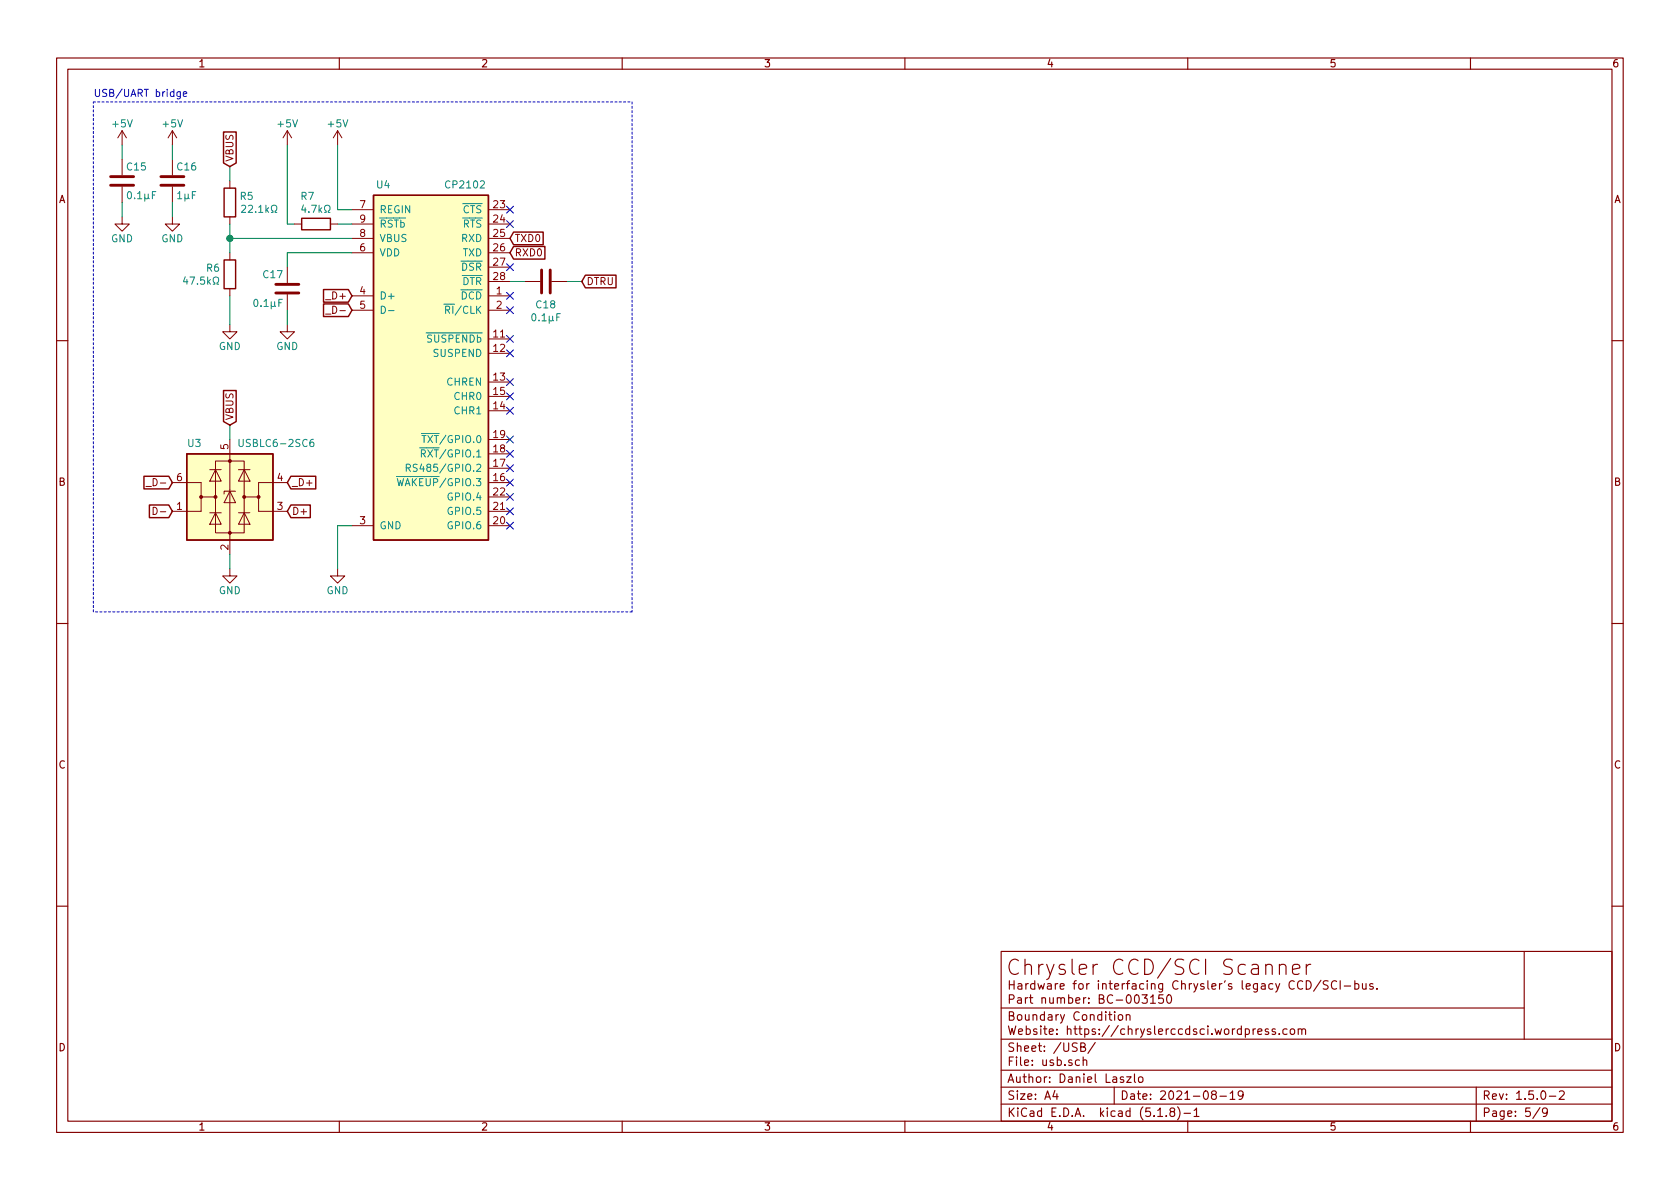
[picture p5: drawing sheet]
<svg xmlns="http://www.w3.org/2000/svg" width="297mm" height="210mm" viewBox="0 0 297 210" stroke-linecap="round" stroke-linejoin="round" font-family="sans-serif">
<g fill="none" stroke="#840000" stroke-width=".2">
<path d="M10 10.3h277v189.9h-277zM12 12.2h273v186.1h-273zM60 10.3v1.9M110 10.3v1.9M160 10.3v1.9M210 10.3v1.9M260 10.3v1.9M10 60.2h2M285 60.2h2M10 110.3h2M285 110.3h2M10 160.2h2"/>
<path d="M177 168.2h108v30.1h-108zM177 178.3h92.5M197.1 178.9v.2M197.1 179.4v1M197.8 179.5l.2-.1 .4 .1v.8l-.2 .1-.4-.1zM199.1 179.5h.1a.37 .37 0 0 1 .6 .1v.8M199.1 179.4v1M201.9 175.9h.9l-.4 .6 .4 .1v.7l-.2 .1-.7-.1M203.4 176.3l.5-.4v1.5M203.4 177.4h.9M205.6 175.9h-.7v.7l.2-.1h.5l.1 .3-.1 .5-.2 .1-.5-.1M206.4 176.1l.2-.2a.81 .81 0 0 1 .6 .6 .81 .81 0 0 1-.3 .8l-.1 .1a.79 .79 0 0 1-.4-1.3z"/>
<path d="M223.8 170.8a.66 .66 0 0 1 1.1 .1v1.4M226.2 170.8a.69 .69 0 0 1 1.2 .1v1.4M226.2 170.5v1.8M228.5 171.4l1.3-.2-.1-.5-.8-.2-.2 .2-.2 .2v1l.2 .3 .2 .1 .8-.1M231 173.4a.76 .76 0 0 1 .8 .8 .76 .76 0 0 1-.8 .7zM231 170.5v1.8M231.7 170.5a.69 .69 0 0 0-.7 .5M233.6 173.3l-1.3 2M234.8 173.5l-.5-.1-.3 .3v.3l.7 .4v.4a.62 .62 0 0 1-.7 0M236.3 173.6a.59 .59 0 0 0-.7 0 .59 .59 0 0 0-.2 .7 .56 .56 0 0 0 .3 .6 .56 .56 0 0 0 .6-.1M237 173.4v1.5M237.7 174.4h1.1"/>
<path d="M239.5 174l.5-.1 .3 .3-.1 .6-.2 .1-.5-.1M239.5 173.4v1.5M240.9 173.9l.1 .9 .3 .1 .2-.1M241.5 173.9v1M242.7 174a.37 .37 0 0 0-.5 .1v.3l.5 .1 .1 .1-.2 .3-.4-.1M243.5 174.8v.1M269.5 168.2v15.6M285 160.2h2M60 198.3v1.9M110 198.3v1.9M160 198.3v1.9M177 195.2h108"/>
<path d="M177 192.2h108M177 189.2h108M177 183.8h108M186.5 192.8l-.3 1.1h.9M186.9 193.4v1M190.9 187.5l-.5-.1-.3 .3 .1 .6 .2 .1 .5-.1M191.1 185.1h.5l.2-.1 .1-.3-.3-.3h-.5v1.5h.5l.3-.3a.41 .41 0 0 0-.3-.5M191.5 187.5l.2-.1 .4 .1 .1 .9M191.5 186.9v1.5M193.6 184.3l-1.2 2M197 192.2v3M198.7 190.5a.37 .37 0 0 0-.6 .1v.2l.6 .2v.1l-.2 .3-.4-.1"/>
<path d="M199.2 190.4h.8l-.8 1h.8M200.6 189.9v1.3l.2 .2M201.3 190.5l.3-.1 .4 .1v.8l-.2 .1-.5-.1zM204.7 196.4l.4-.5v1.5M204.7 197.4h.9M206.2 197.3v.1M207.1 196.6l-.2-.3 .1-.3a.48 .48 0 0 1 .6 .1v.4a.52 .52 0 0 0-.7 .2 .52 .52 0 0 0 .1 .7h.4l.2-.1 .1-.4-.3-.3M208.2 195.7a1.71 1.71 0 0 1 0 2.3M209.3 196.9h1.2M210 198.3v1.9M211.1 196.4l.5-.5v1.5M211.1 197.4h.9"/>
<path d="M214.5 193.5l-.3-.2 .1-.2a.48 .48 0 0 1 .6-.1l.2 .2-.2 .3-.5 .1a.48 .48 0 0 0-.1 .7l.2 .1 .5-.1 .1-.5-.3-.3M215.7 193.8h1.1M217.5 193.3l.4-.4v1.5M217.5 194.4h.8M219.8 193.5l-.3 .3h-.3l-.3-.3v-.3l.2-.2 .4-.1 .2 .2a1.13 1.13 0 0 1-.2 1.2l-.4 .1M221.6 181.9v1M222 181.9l-.4 .2v.1M222.4 182.4l.7-.1v-.3l-.5-.1-.2 .2 .1 .7h.6M224.3 182l-.4-.1-.2 .2 .1 .3 .5 .1v.3h-.6M225.5 182l-.4-.1-.2 .2 .1 .3 .5 .1v.3h-.6M226.2 182.8v.1M227.6 182l-.5-.1-.3 .3 .1 .6 .2 .1 .5-.1"/>
<path d="M228.2 182.1l.2-.2 .4 .2v.7l-.2 .1-.4-.1zM229.5 182.1l.3-.2 .3 .1 .1 .9M229.5 181.9v1M230.2 182.1a.36 .36 0 0 1 .3-.2 .36 .36 0 0 1 .3 .2v.8M260 198.3v1.9M261 192.2v6.1M272.3 195.9l-1.3 1.9M273.6 196.6l-.3 .3h-.3l-.3-.3v-.4l.2-.2 .4-.1 .2 .2a1.19 1.19 0 0 1-.2 1.3h-.4M273.9 193.8h1.2M275.7 193.1l.2-.2h.4l.3 .4-1 1.1h1"/>
</g>
<g fill="#ffffc2" stroke="#ffffc2" stroke-width=".18">
<path d="M66 34.5h20.4v61h-20.4z"/>
<path d="M33 80.3h15.3v15.2h-15.3z"/>
</g>
<g fill="none" stroke="#840000" stroke-width=".25">
<path d="M39.5 23.3h2.3v5.5l-1.2 .7-1.1-.7zM39.6 33.3h2.1v5h-2.1zM53.3 38.6h5.1v2h-5.1zM66 34.5h20.4v61h-20.4zM39.6 46h2.1v5h-2.1zM57.2 51.2h4.4l.6 1.1-.6 1.1h-4.4zM57.2 53.7h4.4l.6 1.2-.6 1.1h-4.4zM90.8 41h5.2v2.3h-5.2l-.6-1.1zM90.8 43.6h5.5v2.2h-5.5l-.6-1.1zM103.5 48.7h5.4v2.2h-5.4l-.6-1.1zM39.5 69.1h2.3v5.4l-1.2 .7-1.1-.7zM25.5 84.2h4.3l.7 1.1-.7 1.2h-4.3z"/>
<path d="M26.4 89.3h3.4l.7 1.1-.7 1.1h-3.4zM33 80.3h15.3v15.2h-15.3zM51.4 89.3h3.5v2.2h-3.5l-.6-1.1zM51.4 84.2h4.4v2.3h-4.4l-.6-1.2z"/>
</g>
<g fill="none" stroke="#840000" stroke-width=".18">
<path d="M21.6 38.3v1.3h1.3l-1.3 1.3-1.3-1.3h1.3M21.6 23.1l-.8 1.3M21.6 23.1v2.5M21.6 28.2v2.8M21.6 33v2.8M21.6 23.1l.8 1.3M30.5 38.3v1.3h1.2l-1.2 1.3-1.3-1.3h1.3M30.5 23.1v2.5M30.5 28.2v2.8M30.5 33v2.8M30.5 23.1l-.8 1.3M30.5 23.1l.7 1.3"/>
<path d="M40.6 32v1.3M40.6 38.3v1.3M50.8 23.1l-.8 1.3M50.8 23.1v2.5M50.8 23.1l.8 1.3M52.1 39.6h1.2M58.4 39.6h1.3M59.7 23.1l-.8 1.3M59.7 23.1v2.5M59.7 23.1l.8 1.3M62.2 37.1h3.8M62.2 39.6h3.8"/>
<path d="M86.4 37.1h3.8M86.4 39.6h3.8M40.6 57.4v1.3h1.3l-1.3 1.2-1.2-1.2h1.2M40.6 44.7v1.3M40.6 51v1.3M50.8 57.4v1.3h1.3l-1.3 1.2-1.3-1.2h1.3M50.8 47.2v2.8M50.8 52.1v2.8M57.6 55.5h.9M62.2 52.3h3.8M62.2 54.9h3.8M62.2 42.2h3.8"/>
<path d="M62.2 44.7h3.8M86.4 52.3h3.8M86.4 59.9h3.8M86.4 54.9h3.8M86.4 42.2h3.8M86.4 44.7h3.8M86.4 47.2h3.8M86.4 49.8h3.8M92.7 49.8h2.8M97.5 49.8h2.8M40.6 77.7v20.3M86.4 62.5h3.8"/>
<path d="M86.4 67.6h3.8M86.4 72.6h3.8M86.4 70.1h3.8M86.4 77.7h3.8M25.8 86h1M27.1 89.7a.64 .64 0 0 1 .7 .6 .64 .64 0 0 1-.7 .7zM28.3 90.5h1M30.5 85.3h5.1v2.6h2.5M35.6 87.9v2.5h-5.1M37.1 90.7h2M37.1 83.1h2M38.1 81.5h5.1v12.7h-5.1z"/>
<path d="M38.1 90.7l1 2h-2zM38.1 83.1l1 2h-2zM40.6 86.9l1.1 2h-2.1zM41.7 86.9h-2.1v.5M42.2 90.7h2M42.2 83.1h2M43.2 90.7l1 2h-2zM43.2 83.1l1 2h-2zM45.7 87.9v2.5h5.1M50.8 85.3h-5.1v2.6h-2.5M62.2 93h3.8M86.4 85.3h3.8"/>
<path d="M86.4 82.8h3.8M86.4 80.3h3.8M86.4 93h3.8M86.4 90.4h3.8M86.4 87.9h3.8M40.6 100.6v1.2h1.3l-1.3 1.3-1.2-1.3h1.2M59.7 100.6v1.2h1.3l-1.3 1.3-1.3-1.3h1.3"/>
</g>
<g fill="none" stroke="#008484" stroke-width=".18">
<path d="M22.7 34l.1-.1a.69 .69 0 0 1 .5 .6 .69 .69 0 0 1-.5 .6 .83 .83 0 0 1-.1-1.1zM27.6 33.9h-.7v1.2M31.4 34.2l.4-.3v1.2M31.4 35.1h.7M34.6 33.9h-.6v1.2M42.7 36.4l.5-.1 .2 .3v.2l-.7 .8h.7M48 37.6h.3v-.3a.54 .54 0 0 1-.3-.7 .54 .54 0 0 1 .8-.2 .59 .59 0 0 1-.2 .9v.3h.3M53.6 36.2l-.3 .9h.8M57.4 37.6h.3v-.3a.55 .55 0 0 1-.3-.8 .55 .55 0 0 1 .9 0v.1a.53 .53 0 0 1-.3 .7v.3h.3M32.7 48.9l-.3 .9h.8M37.7 50.3h.3v-.3a.54 .54 0 0 1-.3-.7 .54 .54 0 0 1 .8-.2 .59 .59 0 0 1-.1 .9v.3h.3M45 53.1l.2-.2a.69 .69 0 0 1 .4 .7 .69 .69 0 0 1-.4 .6l-.3-.2v-.3z"/>
<path d="M49.9 52.9h-.6v1.3M67.4 54.1a.64 .64 0 0 1 .8 .7 .64 .64 0 0 1-.8 .6zM68.7 54.9h1M78.5 53.8h1.3M78.8 54.8h.6l.1-.5-.2-.2h-.5v1.3M94.2 55.6l.1-.1a.69 .69 0 0 1 .5 .6 .69 .69 0 0 1-.5 .6l-.2-.2-.1-.2zM99.1 55.5h-.6v1.2M42.3 77.7v1l.2 .3 .4-.1 .1-.2v-1M55.4 77.7l-.4 .1a.87 .87 0 0 0 0 1.2l.4-.2v-.5l-.4-.1-.2 .2M74.2 79.2h1.3M74.5 76.7h1M74.6 77h.7"/>
<path d="M75 77v1.3M70.1 84.3h1.4M70.3 84.6l.3 1.3 .2-.9 .2 .9 .3-1.3M71.8 82.7h.6l.2-.2-.1-.3-.2-.1h-.5v1.3M72.1 82.7l.5 .7M73.8 82.2l-.5-.1-.2 .1 .1 .4 .5 .3 .1 .2-.3 .3-.4-.1M74.5 80.2h.6l.1-.5-.2-.2h-.5v1.3M74.8 80.2l.4 .6"/>
</g>
<g fill="#840000" stroke="#840000" stroke-width=".18">
<circle cx="35.6" cy="87.9" r=".25"/>
<circle cx="38.1" cy="87.9" r=".25"/>
<circle cx="40.6" cy="94.2" r=".25"/>
<circle cx="40.6" cy="81.5" r=".25"/>
<circle cx="43.2" cy="87.9" r=".25"/>
<circle cx="45.7" cy="87.9" r=".25"/>
</g>
<path d="M19.6 32.8h4M19.6 31.2h4M28.4 32.8h4.1M28.4 31.2h4.1M48.8 51.8h4M48.8 50.3h4M95.8 47.7v4.1M97.3 47.7v4.1" fill="none" stroke="#840000" stroke-width=".51"/>
<path d="M16.5 18h95.3M111.8 18v90.2M16.5 108.2v-90.2M111.8 108.2h-95.3" fill="none" stroke="#0000c2" stroke-width=".18" stroke-dasharray=".4 .4"/>
<g fill="none" stroke="#008400" stroke-width=".18">
<path d="M21.6 25.6v2.6M21.6 35.8v2.5M30.5 25.6v2.6M30.5 35.8v2.5M40.6 29.5v2.5M40.6 39.6v5.1M50.8 25.6v14h1.3M59.7 25.6v11.5h2.5M59.7 39.6h2.5M40.6 52.3v5.1M40.6 42.2h21.6M50.8 54.9v2.5"/>
<path d="M62.2 44.7h-11.4v2.5M90.2 49.8h2.5M100.3 49.8h2.6M40.6 75.2v2.5M40.6 98v2.6M62.2 93h-2.5v7.6"/>
</g>
<path d="M31.9 16.2l-.1 1.2-.2 .1-.3-.1M31.9 16.3l-.4-.1-.2 .3 .1 .5h.5M32.4 16.6l.6-.1v-.2l-.4-.1-.2 .2 .1 .6h.5" fill="none" stroke="#0000c2" stroke-width=".18"/>
<circle cx="40.6" cy="42.2" r=".51" fill="#008400" stroke="#008400" stroke-width=".25"/>
<g fill="none" stroke="#000084" stroke-width=".18">
<path d="M89.6 39l1.2 1.2M89.6 36.5l1.2 1.2M90.8 39l-1.2 1.2M90.8 36.5l-1.2 1.2M89.6 59.3l1.2 1.2M89.6 54.2l1.2 1.3M89.6 51.7l1.2 1.2M89.6 46.6l1.2 1.2M90.8 59.3l-1.2 1.2M90.8 54.2l-1.2 1.3M90.8 51.7l-1.2 1.2M90.8 46.6l-1.2 1.2"/>
<path d="M89.6 79.6l1.2 1.3M89.6 77.1l1.2 1.2M89.6 72l1.2 1.2M89.6 69.5l1.2 1.2M89.6 66.9l1.2 1.3M89.6 61.9l1.2 1.2M90.8 79.6l-1.2 1.3M90.8 77.1l-1.2 1.2M90.8 72l-1.2 1.2M90.8 69.5l-1.2 1.2M90.8 66.9l-1.2 1.3M90.8 61.9l-1.2 1.2"/>
<path d="M89.6 92.3l1.2 1.3M89.6 89.8l1.2 1.2M89.6 87.3l1.2 1.2M89.6 84.7l1.2 1.2M89.6 82.2l1.2 1.2M90.8 92.3l-1.2 1.3M90.8 89.8l-1.2 1.2M90.8 87.3l-1.2 1.2M90.8 84.7l-1.2 1.2M90.8 82.2l-1.2 1.2"/>
</g>
<text font-size="3.7" fill="#840000" x="177.8" y="172.5">Chrysler CCD/SCI Scanner</text>
<g font-size="2.1" fill="#840000">
<text x="178" y="177.5">Part number: BC-003150</text>
<text x="178" y="175">Hardware for interfacing Chrysler's legacy CCD/SCI-bus.</text>
<text x="178" y="186">Sheet: /USB/</text>
<text x="178" y="180.5">Boundary Condition</text>
<text x="178" y="183">Website: https://chryslerccdsci.wordpress.com</text>
<text x="178" y="188.5">File: usb.sch</text>
<text x="178" y="191.5">Author: Daniel Laszlo</text>
<text x="178" y="197.5">KiCad E.D.A. kicad (5.1.8)-1</text>
<text x="178" y="194.5">Size: A4</text>
<text x="198" y="194.5">Date: 2021-08-19</text>
<text x="262" y="194.5">Rev: 1.5.0-2</text>
<text x="262" y="197.5">Page: 5/9</text>
</g>
<g font-size="1.8" fill="#840000">
<text x="35" y="11.9">1</text>
<text x="85" y="11.9">2</text>
<text x="135" y="11.9">3</text>
<text x="185" y="11.9">4</text>
<text x="235" y="11.9">5</text>
<text x="285" y="11.9">6</text>
<text x="41.3" y="28.7" transform="rotate(-90 41.3 28.7)">VBUS</text>
<text x="10.4" y="35.9">A</text>
<text x="285.4" y="35.9">A</text>
<text x="63.7" y="36.8">7</text>
<text x="63.7" y="41.9">8</text>
<text x="63.7" y="39.4">9</text>
<text x="87.3" y="36.8">23</text>
<text x="87.3" y="39.4">24</text>
<text x="87.3" y="41.9">25</text>
<text x="63.7" y="44.4">6</text>
<text x="87.3" y="44.4">26</text>
<text x="87.3" y="47">27</text>
<text x="91" y="42.8">TXD0</text>
<text x="91" y="45.3">RXD0</text>
<text x="58.1" y="53">_D+</text>
<text x="63.7" y="52.1">4</text>
<text x="87.3" y="49.5">28</text>
<text x="87.8" y="52.1">1</text>
<text x="103.7" y="50.4">DTRU</text>
<text x="58.6" y="55.5">_D-</text>
<text x="63.7" y="54.6">5</text>
<text x="87.3" y="59.7">11</text>
<text x="87.8" y="54.6">2</text>
<text x="87.3" y="62.2">12</text>
<text x="87.3" y="67.3">13</text>
<text x="87.3" y="69.8">15</text>
<text x="41.3" y="74.4" transform="rotate(-90 41.3 74.4)">VBUS</text>
<text x="87.3" y="72.4">14</text>
<text x="87.3" y="77.5">19</text>
<text x="40.4" y="79.5" transform="rotate(-90 40.4 79.5)">5</text>
<text x="87.3" y="82.5">17</text>
<text x="87.3" y="80">18</text>
<text x="10.4" y="85.9">B</text>
<text x="26.8" y="86">_D-</text>
<text x="31.3" y="85.1">6</text>
<text x="49" y="85.1">4</text>
<text x="51.6" y="86">_D+</text>
<text x="87.3" y="85.1">16</text>
<text x="87.3" y="87.6">22</text>
<text x="285.4" y="85.9">B</text>
<text x="31.3" y="90.2">1</text>
<text x="49" y="90.2">3</text>
<text x="51.6" y="91.1">D+</text>
<text x="63.7" y="92.7">3</text>
<text x="87.3" y="92.7">20</text>
<text x="87.3" y="90.2">21</text>
<text x="40.4" y="97.3" transform="rotate(-90 40.4 97.3)">2</text>
<text x="10.4" y="135.9">C</text>
<text x="285.4" y="135.9">C</text>
<text x="10.4" y="185.9">D</text>
<text x="285.4" y="185.9">D</text>
<text x="35" y="199.9">1</text>
<text x="85" y="199.9">2</text>
<text x="135" y="199.9">3</text>
<text x="185" y="199.9">4</text>
<text x="235" y="199.9">5</text>
<text x="285" y="199.9">6</text>
</g>
<text font-size="1.8" fill="#0000c2" x="16.5" y="17.1">USB/UART bridge</text>
<g font-size="1.8" fill="#008484">
<text x="20" y="22.5">+5V</text>
<text x="28.9" y="22.5">+5V</text>
<text x="49.2" y="22.5">+5V</text>
<text x="58.1" y="22.5">+5V</text>
<text x="22.5" y="30.1">C15</text>
<text x="23.3" y="35.2">0.1F</text>
<text x="31.4" y="30.1">C16</text>
<text x="32" y="35.2">1F</text>
<text x="42.5" y="35.4">R5</text>
<text x="53.2" y="35.4">R7</text>
<text x="66.6" y="33.3">U4</text>
<text x="79" y="33.3">CP2102</text>
<text x="43.6" y="37.6">22.1k</text>
<text x="54.1" y="37.6">4.7k</text>
<text x="67.1" y="37.7">REGIN</text>
<text x="67.1" y="40.3">RSTb</text>
<text x="81.8" y="37.7">CTS</text>
<text x="81.8" y="40.3">RTS</text>
<text x="19.6" y="42.8">GND</text>
<text x="28.5" y="42.8">GND</text>
<text x="67.1" y="45.3">VDD</text>
<text x="67.1" y="42.8">VBUS</text>
<text x="81.6" y="42.8">RXD</text>
<text x="81.6" y="47.9">DSR</text>
<text x="81.8" y="45.3">TXD</text>
<text x="33.4" y="50.3">47.5k</text>
<text x="36.6" y="48.1">R6</text>
<text x="46.6" y="49.2">C17</text>
<text x="67.1" y="53">D+</text>
<text x="81.5" y="53">DCD</text>
<text x="81.7" y="50.4">DTR</text>
<text x="45.6" y="54.3">0.1F</text>
<text x="79.5" y="55.5">RI/CLK</text>
<text x="94.8" y="56.8">0.1F</text>
<text x="94.9" y="54.5">C18</text>
<text x="38.7" y="61.9">GND</text>
<text x="48.8" y="61.9">GND</text>
<text x="75.7" y="60.6">SUSPENDb</text>
<text x="76.8" y="63.1">SUSPEND</text>
<text x="79" y="68.2">CHREN</text>
<text x="80.5" y="70.7">CHR0</text>
<text x="80.5" y="73.3">CHR1</text>
<text x="33.2" y="79">U3</text>
<text x="42.8" y="79">USBLC6-2SC6</text>
<text x="73.6" y="83.4">RS485/GPIO.2</text>
<text x="75.4" y="80.9">RXT/GPIO.1</text>
<text x="75.6" y="78.4">TXT/GPIO.0</text>
<text x="71.1" y="86">WAKEUP/GPIO.3</text>
<text x="79.5" y="88.5">GPIO.4</text>
<text x="67.1" y="93.6">GND</text>
<text x="79.5" y="93.6">GPIO.6</text>
<text x="79.5" y="91.1">GPIO.5</text>
<text x="38.7" y="105.1">GND</text>
<text x="57.7" y="105.1">GND</text>
</g>
</svg>
